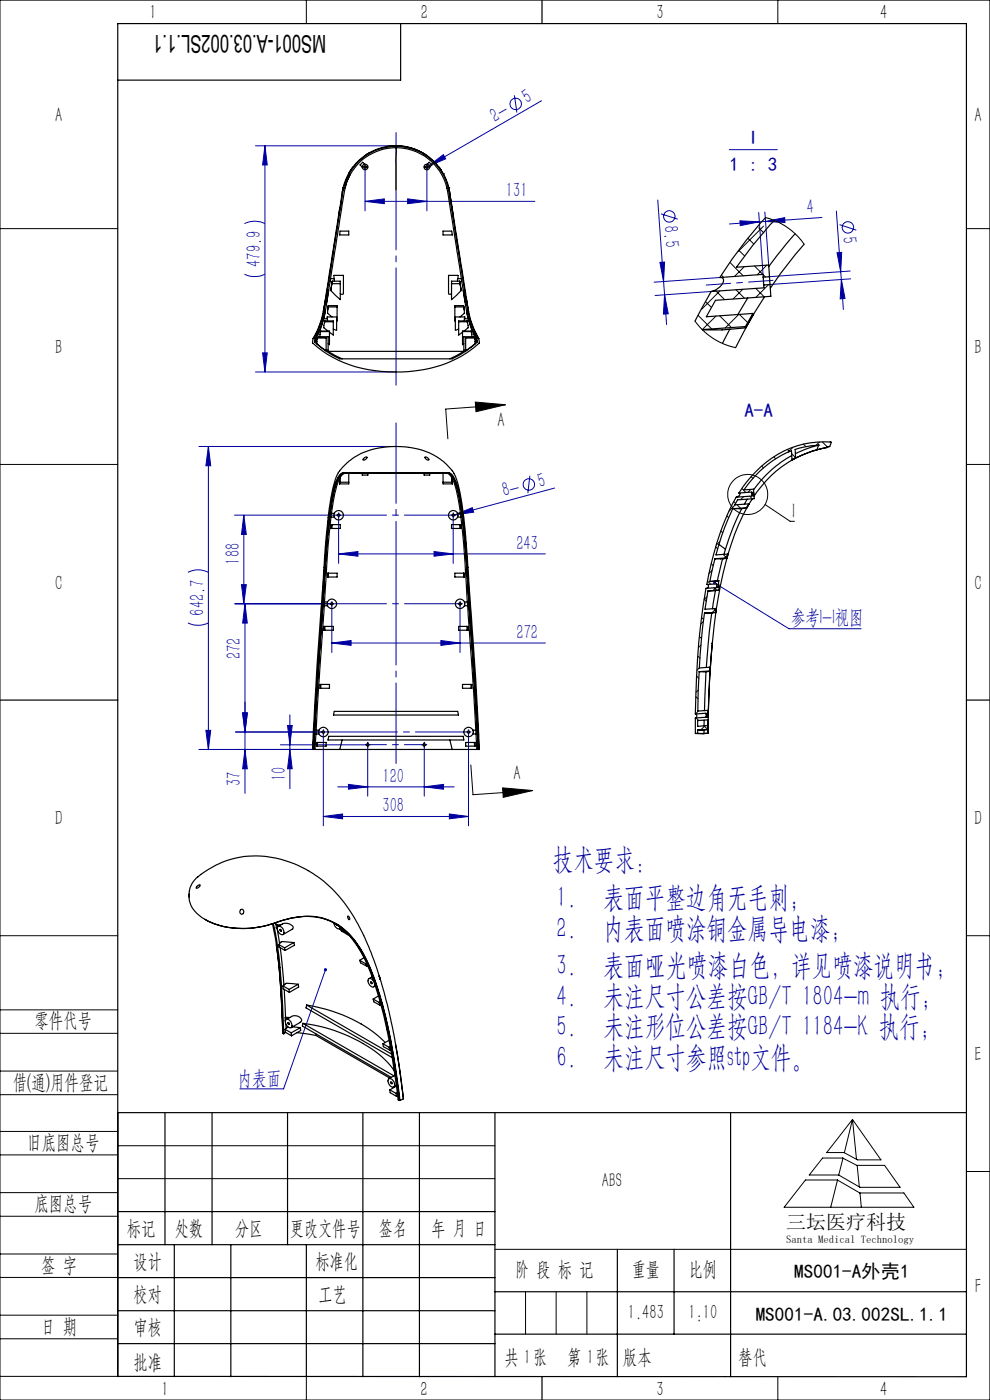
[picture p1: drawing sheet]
<svg xmlns="http://www.w3.org/2000/svg" width="210mm" height="297mm" viewBox="0 0 210 297" stroke-linecap="round" stroke-linejoin="round" font-family="sans-serif">
<g fill="none" stroke="#0000a0" stroke-width=".21">
<path d="M54.2 30.9h29.8M56.2 30.9l.5 4.1h-1zM56.2 30.9v48M77.2 35.4h.5M77.4 35.2v9.5M90.3 35.4h.5M90.6 35.2v9.5M90.8 35.3l3.3-2.5 .4 .9zM90.8 35.3l-.5 .3M109.1 20.2l.5 3.7M114.9 21.4l-24.1 13.9M154.7 31.7h10.2"/>
<path d="M51.9 58.2a5 5 0 0 0 4.3 0M51.9 47.4a4.7 4.7 0 0 1 4.3 0M77.4 42.7l4.1-.5v1zM77.4 42.7h36.1M86.5 42.2l4.1 .5-4.1 .5zM139.5 42.4l1.3 17.3M140 55.7l1-.1-.2 4.1zM140.2 45.4l3.6 1.1M140.8 59.7l.2 2.8M152.7 58.9l-14 1M157 46.8l4.1 .3-4.1 .8zM160.9 45.1l1 13.1"/>
<path d="M161.1 47.1l-6.4 .4M162.2 45l.9 11.2M162.4 47l-1.3 .1M162.4 47l4-.8 .1 1zM174.3 46.1l-11.9 .9M177.4 44.8l.9 12.8M177.6 53.6l.9-.1-.2 4.1zM178.1 47.7l3.5 1.1M178.3 57.6l.2 1.7M178.5 59.3l.7 4-1 .1zM178.5 59.3l.4 6.3M180.3 57.5l-17.1 1.2"/>
<path d="M180.4 59.2l-17.1 1.2M54.2 78.9h29.8M55.7 74.9h1l-.5 4zM141 62.5l.4 6.4M141 62.5l.7 4.1h-1zM150.8 61.8l-11.8 .9M42.2 94.7h41.8M44.2 94.7v64.3M44.2 94.7l.5 4.1h-1zM51.7 109.3l.5 4.1h-1zM51.7 109.3v18.8M71.8 117.5l4.1-.5v1z"/>
<path d="M71.8 117.5h43.9M71.8 109v10.5M72.1 109.3h-22.4M92.1 117l4 .5-4 .5zM95.9 109.3h.5M96.1 109v10.5M96.4 109.3l3.8-1.6 .3 1zM96.4 109.3l-.5 .1M112.4 100.9l-.4 3.7M117.7 103.5l-21.3 5.8M39.9 132.1a5 5 0 0 0 4.3 0M39.9 121.4a4.7 4.7 0 0 1 4.3 0"/>
<path d="M51.2 124h1l-.5 4.1zM52 128.1l.5 4.1h-1zM52 128.1v40.2M70.4 136.4l4.1-.5v1zM70.4 136.4h45.3M70.4 127.8v10.6M70.6 128.1h-20.9M93.5 135.9l4.1 .5-4.1 .5zM97.3 128.1h.5M97.6 127.8v10.6M151.6 123.7l15.8 9.7h15.3M42.2 159h24.5"/>
<path d="M43.7 154.9h1l-.5 4.1zM50 155.3h18.8M51.5 151.2h1l-.5 4.1zM52 159l.5 4.1h-1zM59.5 158h18M61 153.9h1l-.5 4.1zM61.5 151.7v15.6M61.5 159l.5 4.1h-1zM68.6 155v20.2M77.8 158h.4M78 158.5v10.4M78 157.8v.5"/>
<path d="M89.7 158h.5M90 158.5v10.4M90 157.8v.5M99.1 155.3h.5M99.4 155v20.2M68.6 173.2l4.1-.5v1zM68.6 173.2h30.8M71.6 166.9h24.7M73.9 166.4l4.1 .5-4.1 .5zM90 166.9l4.1-.5v1zM95.3 172.7l4.1 .5-4.1 .5zM69 205.7l-8.9 25.3h-9.2"/>
<circle cx="109.4" cy="22" r="1.21"/>
<circle cx="142" cy="45.9" r="1.22"/>
<circle cx="179.9" cy="48.2" r="1.23"/>
<circle cx="112.2" cy="102.8" r="1.22"/>
</g>
<g fill="none" stroke="#000" stroke-width=".21">
<path d="M0 0h210v297h-210zM65 0v5M165 0v5M0 48.5h25M205 48.5h5M0 98.5h25M100.8 85.3l6.4 .6-6.2 1.4zM107.2 85.9l-12.7 .9 .5 6.3M205 98.5h5M162.3 107l5.3 3.6h.9M99.9 162.3l.4 6.3 12.7-.9M106.6 167.1l6.4 .6-6.2 1.5z"/>
<path d="M0 198.5h25M205 198.5h5M0 214.2h25M0 219.2h25M0 232.2h25M0 227.2h25M25 236v56h-25M180.8 237.5l6.1 8.6h-5l-2.9-1.6h-3.6zM180.8 237.5l-1.7 7M180.8 237.5l.9 8.5M0 245h25M0 240h25"/>
<path d="M0 258h25M0 253h25M25 243.1h80M25 250h80M170.9 250.3h6.7l4.8 2.8h9.3l2.2 3h-27.6zM174.5 245.7h4.3l3 1.5h5.8l3.3 4.7h-8.5l-4.5-2.6h-6.2zM177.7 250.3l-1.5 5.8M178.8 245.7l-.9 3.6M181.8 247.2l.5 4.6M182.4 253.1l.3 3M205 248.5h5M0 271h25"/>
<path d="M0 266h25M0 279h25M105 265h100M111.5 274v9M118 274v9M124.5 274v9M0 284h25M65 292.1v4.9M153.7 292h.1M165 292v5"/>
<circle cx="158.6" cy="104.9" r="4.2"/>
</g>
<g fill="none" stroke="#0000a0" stroke-width=".21" stroke-dasharray="30.5 1.3 1.3 1.3">
<path d="M77.2 35.4h-.2M77.5 35.2v-.3M77.5 35.7v.2M77.7 35.4h.3M90.3 35.4h-.2M90.6 35.2v-.3M90.6 35.7v.2M90.8 35.4h.3M71.6 109.3h-.2M71.9 109v-.2M71.9 109.5v.3M95.9 109.3h-.2"/>
<path d="M96.2 109v-.2M96.2 109.5v.3M96.4 109.3h.3M70.2 128.1h-.3M70.4 127.8v-.2M70.4 128.3v.3M97.4 128.1h-.3M97.6 127.8v-.2M97.6 128.3v.3M97.9 128.1h.2M68.4 155.3h-.3M68.6 155v-.2"/>
<path d="M68.6 155.5v.3M77.8 158h-.3M78 157.7v-.2M78 158.2v.3M78.3 158h.2M89.8 158h-.3M90 157.7v-.2M90 158.2v.3M90.3 158h.2M99.2 155.3h-.3M99.4 155v-.2M99.4 155.5v.3"/>
<path d="M99.7 155.3h.2"/>
</g>
<path d="M78.3 158h11.2" fill="none" stroke="#0000a0" stroke-width=".21" stroke-dasharray="30.5 1.3 1.3 1.3" stroke-dashoffset="26.8"/>
<path d="M68.9 155.3h30" fill="none" stroke="#0000a0" stroke-width=".21" stroke-dasharray="30.5 1.3 1.3 1.3" stroke-dashoffset="15"/>
<path d="M70.7 128.1h26.4" fill="none" stroke="#0000a0" stroke-width=".21" stroke-dasharray="30.5 1.3 1.3 1.3" stroke-dashoffset="19.2"/>
<path d="M72.1 109.3h23.6" fill="none" stroke="#0000a0" stroke-width=".21" stroke-dasharray="30.5 1.3 1.3 1.3" stroke-dashoffset="20.6"/>
<path d="M149.8 60.5l14.2-1" fill="none" stroke="#0000a0" stroke-width=".21" stroke-dasharray="30.5 1.3 1.3 1.3" stroke-dashoffset="25.3"/>
<path d="M84 162v-72.3" fill="none" stroke="#0000a0" stroke-width=".21" stroke-dasharray="30.5 1.3 1.3 1.3" stroke-dashoffset="13.4"/>
<path d="M84 28.1v53.6" fill="none" stroke="#0000a0" stroke-width=".21" stroke-dasharray="30.5 1.3 1.3 1.3" stroke-dashoffset="5.6"/>
<g fill="none" stroke="#000" stroke-width=".25">
<path d="M25 5v287.1M25 5h180v287.1l-180-.1M85 5v12h-60M115 0v5M0 148.5h25M205 148.5h5M25 236h180M35 236v28.1M45 236v28.1M61 236v28.1M77 236v56.1M89 236v56.1"/>
<path d="M105 236v56.1M155 236v56.1M25 257h80M25 264.1h80M25 271h80M25 278.1h80M37 264.1v28M49 264.1v28M65 264.1v28M105 274h100M131 265v27.1M143 265v18"/>
<path d="M25 285h80M105 283h100M115 292v5"/>
</g>
<path d="M100.8 85.3l6.4 .6-6.2 1.4zM106.6 167.1l6.4 .6-6.2 1.5z" fill="#000"/>
<g fill="#0000a0">
<path d="M96.4 109.3l3.8-1.6 .3 1z"/>
<path d="M90.8 35.3l3.3-2.5 .4 .9z"/>
<path d="M68.8 205.5a.34 .34 0 0 0 0 .5 .34 .34 0 0 0 .5-.1 .34 .34 0 0 0-.2-.5l-.1 .3 .1-.3zM151.3 123.4l.3 .3-.3-.2a.34 .34 0 0 0 .4 .5 .34 .34 0 0 0 .2-.6 .34 .34 0 0 0-.6 0z"/>
<path d="M68.6 173.2l4.1-.5v1zM95.3 172.7l4.1 .5-4.1 .5zM73.9 166.4l4.1 .5-4.1 .5zM90 166.9l4.1-.5v1zM70.4 136.4l4.1-.5v1zM93.5 135.9l4.1 .5-4.1 .5zM71.8 117.5l4.1-.5v1zM92.1 117l4 .5-4 .5zM77.4 42.7l4.1-.5v1zM86.5 42.2l4.1 .5-4.1 .5z"/>
<path d="M157 46.8l4.1 .3-4.1 .8zM162.4 47l4-.8 .1 1z"/>
<path d="M51.7 109.3l.5 4.1h-1zM51.2 124h1l-.5 4.1zM52 128.1l.5 4.1h-1zM51.5 151.2h1l-.5 4.1z"/>
<path d="M56.2 30.9l.5 4.1h-1zM55.7 74.9h1l-.5 4z"/>
<path d="M61 153.9h1l-.5 4.1zM61.5 159l.5 4.1h-1zM51.5 151.2h1l-.5 4.1zM52 159l.5 4.1h-1zM44.2 94.7l.5 4.1h-1zM43.7 154.9h1l-.5 4.1z"/>
<path d="M177.6 53.6l.9-.1-.2 4.1zM178.5 59.3l.7 4-1 .1z"/>
<path d="M140 55.7l1-.1-.2 4.1zM141 62.5l.7 4.1h-1z"/>
</g>
<g fill="none" stroke="#000" stroke-width=".25">
<path d="M72.8 39.8h.1M72.8 39.8l-.2 1M73.9 36.9h.1M74.3 37l-.7 1.6-.4 1.3M74.3 36.2l-.4 .7M74.8 35.5l-.4 .6M74.9 35.4l-.2 .3M77.4 34.8l-.5-.4-.5 .6 .4 .5M78.1 32.6l-.4 .2M78.5 32.3l-.6 .4M84 30.9h.1M84 31.3a11.1 11.1 0 0 1 11 9.8l3.9 24.3a16.7 16.7 0 0 0 2.2 6.3"/>
<path d="M84 31.3a11.2 11.2 0 0 0-11.2 10.6l-3 19a36.2 36.2 0 0 1-1.5 7.8l-1.5 3M84 30.9l1.9 .2 1.2 .3 2.9 1.2M84 30.9a11.7 11.7 0 0 1 11.6 11.1l3.8 24 .9 3.1 1.3 2.7M84 30.9a11.8 11.8 0 0 0-11.6 11.5l-3.7 23.4-.9 3-1.4 3M84 30.9l-1.9 .2M84 31.3v9M89.9 32.6l.4 .2M90.6 34.8l.5-.4 .5 .6-.4 .5M93.1 35.5l.2 .2M93.2 35.6l.4 .5M94.1 36.9h.1M94.8 39.9v.1"/>
<path d="M95.2 39.8h.1M95.2 39.8l.9 5.8M70 59.5l.4 .5M70.1 59.1h.8v.6M70.5 59.7h1.7v3.9l-2-1.9v-.3M70.5 59.7l-.3 1.7M70.5 59.7l-.1 .5M70.8 59.1v-.7h2v3.8l-.1 .2-.5-.1M72.1 44l-.2 1.6M72.1 49h1.9v.8h-2zM94 49h1.8l.2 .8h-2zM97.2 59.1v-.7h-2.1v3.9l.2 .1 .5-.1"/>
<path d="M97.5 59.7h-1.7v3.9l2-1.9v-.3M97.5 59.7l.3 1.7M97.5 59.7l.1 .5M97.9 59.1h-.9v.6M97.9 59.5l-.3 .5M152.7 58.9a.68 .68 0 0 1 .7 .3 .68 .68 0 0 1 0 .7 3.6 3.6 0 0 1-2.6 1.9M161.9 58.8l.1 1.7M161.9 58.8v-.6l-9.2 .7M162.4 46.2a91.2 91.2 0 0 0-9.7 12.7M163.2 58.7l.1 1.7M163.2 58.7l-1.3 .1M164.3 46.8l-4.7 5.3-3.4 4.6 6.9-.5 .1 2.5"/>
<path d="M168.7 49.6l-1.9 2.2-3.7 4.8M170.6 51.8l-5 6.2-2.2 3.1M66.4 71.8l-.1 .8a23.5 23.5 0 0 0 16.2 6.3 26.3 26.3 0 0 0 19.1-6.1v-1M66.5 71.7a19.9 19.9 0 0 0 2.5-7.4l3.2-20.6a21.1 21.1 0 0 1 2-7.2 11.4 11.4 0 0 1 12.6-5.1 11.4 11.4 0 0 1 8.6 10.4l3.9 24.2 .7 2.7 1.5 3M66.5 71.7l-.1 .1M66.5 71.7h.3M66.7 72.6a20.9 20.9 0 0 0 5.4 3.5h23.8a21.7 21.7 0 0 0 5.4-3.5M66.8 71.7l-.1 .9M67 72.1l-.3 .5M67 72v.4l.2 .2M67 72h.2M67.3 71.7h1.9"/>
<path d="M67.3 71.6h1.9v2.8l-2-1.5zM67.6 71.6v-.2h2v2.9l-.4-.1M68 70.3l-.1 1.1M68 70.3l1.9-.1v2.9l-.3-.2M68 70.3h1.9M68.6 67.9l-.7 2-.9 2.1M68.6 67.9l.3 .3M68.7 67.6l-.1 .3M68.7 67.6h.8v.5M68.9 68.3l-.2 1.2 .9 .7M68.9 68.3v-.2h1.8v3l-.8-.6M68.9 68.3h1.8"/>
<path d="M69 63.8l-.4 2.3M69 66v.3M69 66.1l-.3 1.5M69.4 67.6v-.4h2v2.8l-.7-.2M69.5 65.8v.7l.9 .7M69.6 65.1l-.1 .7M69.6 65.1h1.9M69.6 64.8h1.9v3.3l-.1-.1M69.6 64.8l-.1 1M69.6 64.8v.3M69.7 61.6l-.4 2.5M70.4 60.2l-.2 1.2"/>
<path d="M70.4 60.2h1.8M72.6 76.1l-3-1.6h28.8l-3 1.6M95.8 60.2h1.8M96.5 65.1h1.9M97.3 68.3h1.8M97.6 60.2l.2 1.2M98.1 70.3h1.8M98.2 61.6l.5 2.6M98.3 64.8h-1.8v3.3l.1-.1M98.3 64.8l.2 1M98.3 64.8l.1 .3M98.4 65.1l.1 .7"/>
<path d="M98.5 65.8v.7l-.9 .7M98.6 67.6v-.4h-2v2.8l.7-.2M98.8 71.6h1.8l.2 .9v.4l-2 1.5zM98.8 71.7h1.9M99 66.1l.3 1.5M99 63.8l.4 2.3M99.1 68.3l.2 1.2-.9 .7M99.1 68.3l-.1-.2h-1.7v3l.8-.6M99.3 67.6h-.8v.5M99.3 67.6l.1 .3M99.4 67.9l.6 2 1 2.1M99.4 67.9l-.3 .3"/>
<path d="M99.9 70.3l.2 1.1M99.9 70.3l-1.8-.1v2.9l.3-.2M100.4 71.6v-.2h-2v2.9l.4-.1M100.7 72h.3M101 72.1l.3 .5M101 72v.4l-.2 .2M101.1 71.7l.2 .9M101.1 71.7h.4M101.5 71.7l.1 .1M150.8 61.8l-3.4 6.3M154.8 69.8l-1.6 3M158.1 69.3l-9.1 .6"/>
<path d="M158.1 69.3l.1 .3M158.2 69.6a53.9 53.9 0 0 1-9.2 .4M158.6 63.2l-2.1 3.5M159.7 66.5l-1.6 2.8M159.7 66.5v.3l-1.5 2.8M162 60.5l.1 .6-11.3 .7M162.2 63l-2 3.1-4.2 7.7M163.3 60.4l-1.3 .1M163.3 60.4l.2 2.5-11.7 .8-2 3.5 9.9-.7M77.2 97.3l.6-.4a.54 .54 0 0 1-.8 .6zM86.6 94.9a16.2 16.2 0 0 0-12.6 2.9l-1.3 1.3-.9 1.2M86.7 94.9a12.2 12.2 0 0 1 9.9 6.2l.6 1.8 .6 2.9 1.1 9.5 2 28.5 .8 15.2h-.1"/>
<path d="M90.1 97l.3-.1a.61 .61 0 0 1 .5 .7l-.5-.2zM168 96.7l-1.2 .6a24.3 24.3 0 0 0-7 6.6M168.8 97.1l-.8 .4-.1-1.9a22.2 22.2 0 0 0-10.1 8.3l2-.1 .1 .8M168.8 97.1l-.8 .4M173.3 95.4a23 23 0 0 0-13.4 9.9M173.6 94.4l-2.7 .9-2.2 .9M173.6 94.4l-3.1 .5-1.8 .5 .1 1.7M173.6 94.4h.1M173.6 94.4l-.3 1M175.3 95a23.3 23.3 0 0 0-7.3 2.6M175.3 95l-2 .4M175.3 94.9v.1"/>
<path d="M176 94.7l-.7 .2M176 94.7l.4-.9a19.5 19.5 0 0 0-17.1 7.3l-2.6 3.5M69.6 109.8l-.6 6.2-1.6 23.2-.9 15.3-.1 4.5M69.8 107.9l-.2 1.9M70.2 109.7h.7M70.2 111.3h2v.8h-2zM70.3 108.9h.6M70.5 111.3l-.1 .8M71.8 100.3a22.6 22.6 0 0 0-2 7.6M72 101.6v1.1M72.1 102.3h1.9M72.1 102.3l-.1 .4"/>
<path d="M72.1 101.3v1M74 100.4v2.3h-2M76.8 100.4v.4h1.2v-.4M84 100.3h-10.2a1.95 1.95 0 0 0-2.3 1.5l-.5 1.5-.6 2.6-.8 6.1-2 28.1M84 100.3l-11.4 .1a3.7 3.7 0 0 0-1.6 2.7 100.7 100.7 0 0 0-2.1 17.5l-2.5 38.4M84 100.3h10.5a1.85 1.85 0 0 1 2 1.5 55.5 55.5 0 0 1 2.3 14.4l2.1 30.5 .7 12.3M84 100.3h9.3a4 4 0 0 1 2.3 .3 8.7 8.7 0 0 1 1.8 4.8 188 188 0 0 1 2.1 23.1l.8 11.6M84 100.4h-6a18 18 0 0 0-5.4 .1 3.4 3.4 0 0 0-1.4 2.3 94.6 94.6 0 0 0-2.2 17.6l-1.3 19.7M84 100.4h5.5a26.7 26.7 0 0 1 5.9 .1l.1 .1a5.6 5.6 0 0 1 1.6 3.3 130.9 130.9 0 0 1 2.1 19.2l1.1 17M84 100.4h8.7a4 4 0 0 1 2.5 .2 8.5 8.5 0 0 1 1.9 4.7l.5 3.2 .8 6.9 2.1 32 .6 11.6M84 100.4h-9.7a2.06 2.06 0 0 0-2.5 1.7 59.7 59.7 0 0 0-2.2 13.5l-2.8 43.4h-.4M91.2 100.4v.4h-1.2v-.4"/>
<path d="M94 102.3h1.8M94 100.4v2.3h2M95.8 111.3h2v.8h-2zM95.8 101.3v1M95.8 102.3l.2 .4M96 101.6v1.1M97 108.9h.6M97 109.7h.8M97.5 111.3l.1 .8M151.7 118.5l-1.1 4.9M152.5 115.5l1.4 1M152.5 115.5l-.6 2.2 2.5-.2"/>
<path d="M153.3 118.5l-1.1 4.8M153.9 116.5l-.3 1.1M154.2 118.4l-2.5 .1M154.2 118.5h-2.5M154.2 118.4v.1M154.4 117.5l-.2 .9M154.4 117.5l-.2 1M155.4 107.9a49.5 49.5 0 0 0-2.9 7.6M156.2 105.5a56.3 56.3 0 0 0-6.3 18.5l2.1-.1v.1M156.7 104.6h.2a.64 .64 0 0 1-.7 .9M157.4 107.9l-1.9 4-1.6 4.6M158.4 107.8l-3 .1"/>
<path d="M158.4 107.7l-3 .2M158.4 107.7v.1M158.5 105.9l-.6 1.1M158.9 106.9l-.5 .8M158.9 106.9l-.5 .9M159.5 104.6v.5M159.5 104.6v-.2l-2.8 .2M159.5 104.6h.4M159.5 105.1v.1l-3.3 .3M159.6 105.8a50.4 50.4 0 0 0-6.7 18.2 105.1 105.1 0 0 0-1.8 12.5M159.9 104.6v.5M159.9 105.1h-.4"/>
<path d="M159.9 105.1l.1 .7-3.5 .2-.6 1.1 3-.2M68.7 132.9h2v.8h-2zM68.8 128.5h.7M68.8 127.7h.7M68.9 132.9v.8M69.5 121.6h2v.8h-2zM69.6 121.6v.8M96.5 121.6h2v.8h-2zM97.3 132.9h2v.8h-2zM98.3 121.6l.1 .8M98.5 127.7h.6M98.5 128.5h.7"/>
<path d="M99 132.9l.1 .8M149.4 130.1l-.6 5.8-.5 5.8 2.4-.2M150.1 124a.44 .44 0 0 1 .2 .5 .44 .44 0 0 1-.4 .3M150.2 125.4l-.7 3.9 2.4-.2M151 130l-.5 4-.7 7.6M151.1 136.5l-.6 7.4-.3 8.2M151.1 136.5l-.6 8-.3 7.7M151.1 136.5h.1M151.1 136.1v.4M151.8 125.3l-.7 3.8M151.8 130l-2.4 .1M151.9 129.1l-.1 .9"/>
<path d="M151.9 129.1h.1M152 124l.1 .5M152.1 124.5v.2l-2.3 .1a157.3 157.3 0 0 0-2.3 26.7M152.1 124.5h.4M152.4 123.2h.1M152.4 123.2l-1.8 .2M152.4 123.2v.8M152.4 124l.1 .5M152.4 124h-.4M152.5 124.5v.7l-2.3 .2M152.5 125.2l-2.3 .2M66.9 159h5.2"/>
<path d="M67 155.7h.7M67.1 154.9h.6M67.2 157.5h2v.8h-2zM67.3 157.5v.8M67.6 140.1l-1.1 18.9M67.6 140.1h.1M67.7 140.1l-1.2 18.9M67.9 145.2h2v.8h-2zM68.1 145.2l-.1 .8M69.7 156.2h28.5l.2 .8h-28.8zM70.9 150.9h26.2l.2 .8h-26.6zM72.1 159h23.8"/>
<path d="M72.6 157l-.5 2M95.4 157l.5 2M95.9 159h5.2M98.1 145.2h2v.8h-2zM98.8 157.5h2v.8h-2zM99.9 145.2v.8M100.3 154.9h.6M100.3 155.7h.7M100.3 140.1l1.2 18.9M100.6 157.5l.1 .8M101.1 159h.5M101.5 159h.1"/>
<path d="M147.5 151.5a.44 .44 0 0 1 .3 .4 .44 .44 0 0 1-.3 .4M147.5 151.5l2.3-.2v.2M147.5 152.3v3.3M148 155.6h1.3M148 154.9v.7M148 155.6h-.5M148.3 142.5l-.3 8.3 2.1-.1 .1 .7M149.3 154.9v.7M149.4 152.8l-.1 1.2M149.8 142.5l-.4 8.3M149.8 151.5v.5M149.8 152v.1l-2.3 .2"/>
<path d="M149.8 152h.4M150.1 155.6h.1M150.1 155.6h-2.6M150.1 155.5l-.8 .1M150.1 155.5l.1 .1M150.2 151.4v.6M150.2 151.4l-.4 .1M150.2 154.7l-2.2 .2M150.2 152.7l-.1 2.8M150.2 152v.7M150.2 152.7v2.9M150.2 152.7l-2.2 .2v1.2l2.2-.2v.9l-2.2 .1"/>
<path d="M150.6 142.3l-2.3 .2M150.6 142.3v.1M150.6 142.4l-2.3 .1M150.7 141.5l-.1 .8M150.7 141.5l-.1 .9M40.1 189.6a5.3 5.3 0 0 0 2.7 5.1 18.4 18.4 0 0 0 15.2 1.2 18.1 18.1 0 0 1 10.5-1.1 14.4 14.4 0 0 1 8.5 7.4l1.8 3.9a99.2 99.2 0 0 1 5.7 24.3l.3 3.1M41.9 187.9l.5-.2a.46 .46 0 0 1-.4 .6h-.4zM41.9 186.1l2-1.5a19 19 0 0 1 17.5-1.7 27.8 27.8 0 0 1 15.4 14.8l2.2 5.1a126.7 126.7 0 0 1 6.5 30M42 186a4.6 4.6 0 0 0-1.9 4.2M43.5 195.1a19 19 0 0 0 15.8 .4 14.3 14.3 0 0 1 11.2 .1 16.8 16.8 0 0 1 7.4 8.6l.7 1.7a72.8 72.8 0 0 1 3.7 12.6M57.8 196a128 128 0 0 1 2.2 23.2l.2 .1M58 195.9l.6 2.9a99.2 99.2 0 0 1 1.3 14.3l.3 6.2"/>
<path d="M58.5 195.7l.1 .5M58.6 196.2h.1M58.6 196.2v.6l.2 .2M58.6 196.2h1M58.6 196.2l.5 .3M58.8 197l.5 3.2M59 196.5a1.09 1.09 0 0 1 1.1 .6 1.09 1.09 0 0 1-.2 1.2 1.21 1.21 0 0 1-.9-1.8zM59.4 197.2a.21 .21 0 0 1 .3 .1 .21 .21 0 0 1-.2 .3zM59.9 196a1.7 1.7 0 0 1 2.3 .8l-.1 .3-2.1 1.2M59.9 196l-.9 .5M62.3 200l-2.5-.3-.7 .7M62.3 200l.2 .5-2 1.1"/>
<path d="M62.3 200l-1.9 1.1M70.8 195.8v.1a.99 .99 0 0 0 1.3 1l.1-.2M70.9 195.8a17.4 17.4 0 0 1 6.9 8.7 80.8 80.8 0 0 1 5.3 19.6l1.4 9.2 .2 .2M71.2 195.9a16.8 16.8 0 0 1 6.8 8.3 69.4 69.4 0 0 1 4.4 14.3h-.1M71.4 196.1l.2 .3M72.1 197.1l1.2 .7M72.1 197.1l.4 .5 1.3 .7M72.3 196.8l-.3 .2M72.5 197l-.4 .1M73.3 197.8l.5 .5M73.4 197.8h-.1M73.8 194.3l.2 .2a.28 .28 0 0 1 .2 .3 .28 .28 0 0 1-.2 .2z"/>
<path d="M73.9 198.3h-.1M58.6 200.5l.2 1a158.4 158.4 0 0 1 1.2 17.6M59.1 200.4l1.3 .7M59.1 200.4l.1 .5 1.3 .7M59.4 201l.8 8M60 209.2l.1 .6 1.3 .7M60 209.2l1.3 .7M60.3 209.9l.3 6M60.4 201.1l.1 .5M60.5 218.4v.6l1.3 .7M60.5 218.4l1.3 .7M60.5 215.9l.4 .2"/>
<path d="M60.5 215.9v.7M60.6 219l-.4 .3M60.6 216.4a1.05 1.05 0 0 1 1.3 1.2 .51 .51 0 0 1-.4 .5 .51 .51 0 0 1-.5-.4 1.21 1.21 0 0 1-.4-1.3zM60.6 217.3l.1 .9M60.7 216.3a2.38 2.38 0 0 1 1.9-.8h.5l.6 .4a.5 .5 0 0 1 .3 .5 .5 .5 0 0 1-.3 .4M61.1 217.9l-.6 .5M61.3 209.9l.1 .6M61.5 215.9h-1M61.8 219.1v.6M62 217.8l1.7 .2M63 219.1l4 .6M63.3 208.8l-2.5-.2-.8 .6"/>
<path d="M63.3 208.8l.1 .6-2 1.1M63.3 208.8l-2 1.1M63.7 216.9l-2 1.1M63.7 218l.1 .6-2 1.1M63.7 218l-1.9 1.1M64.2 217.1a31.4 31.4 0 0 1 18 8.3l1.4 1.8M64.2 217.1l-.1 .6 18.9 10.9M64.2 217.1l19.4 11.1M65.1 213.2a30.1 30.1 0 0 1 16.6 8M65.1 213.2l-.2 .6 18.3 10.6M65.1 213.2l18 10.4M67 219.7l15.7 9"/>
<path d="M67.1 219.4l-.1 .3M76.3 203.7l1.3 .8M76.3 203.7l.2 .6 1.3 .7M77.2 203.2l-.9 .5M77.6 204.5l.2 .5M77.8 204.4l-.2 .1M78 204.9l-.2 .1M78.6 208.3h.2a.21 .21 0 0 1 .2 .2 .21 .21 0 0 1-.2 .2zM79 207.2l-.7 .4M79.2 211.9l1.2 .8M79.2 211.9l.1 .6 1.3 .8M79.3 208.3a.77 .77 0 0 0-1.2-.5 1.22 1.22 0 0 0 1.2 1.5l.1-.6"/>
<path d="M79.6 209.2l-.3 .1M80.3 211.3l-1.1 .6M80.4 212.7l.2 .6M80.4 207l.3 .9zM80.6 212.5l-.2 .2M80.8 213.2l-.2 .1M82.3 218.5a153.3 153.3 0 0 1 2.4 15M82.4 218.4l1.3 7.5 1.1 7.5M81.2 221.4l1.3 .8M81.2 221.4l.1 .6 1.4 .8M82.4 228.9a1.09 1.09 0 0 1 1.1 .5 1.09 1.09 0 0 1 0 1.2 1.22 1.22 0 0 1-1.1-1.7zM82.5 222.2l.2 .6"/>
<path d="M82.5 220.7l-1.3 .7M82.7 231.2l1.3 .7M82.7 231.2l.1 .6 1.3 .8M82.8 222.1l-.3 .1M82.8 229.5a.23 .23 0 0 1 .3 .1 .23 .23 0 0 1 0 .3zM82.9 222.7h.1M82.9 222.7l-.2 .1M83.8 228.1l-1.3 .7M83.9 221.5l.9 5.8 .7 5.8-.7 .4M84 231.9l.1 .7M84.1 230.3l-.6 .3M84.1 230.4l-1.4 .8"/>
<path d="M84.3 231.8l-.3 .1M84.3 232.5l-.2 .1M84.8 233.4v.1M84.8 233.4l-.1 .1"/>
<circle cx="77.4" cy="35.4" r=".6"/>
<circle cx="77.4" cy="35.4" r=".25"/>
<circle cx="90.5" cy="35.4" r=".26"/>
<circle cx="90.5" cy="35.4" r=".61"/>
<circle cx="71.8" cy="109.3" r=".25"/>
<circle cx="71.8" cy="109.3" r="1"/>
<circle cx="96.1" cy="109.3" r=".25"/>
<circle cx="96.1" cy="109.3" r="1"/>
<circle cx="70.4" cy="128.1" r=".25"/>
<circle cx="70.4" cy="128.1" r="1"/>
<circle cx="97.6" cy="128.1" r=".25"/>
<circle cx="97.6" cy="128.1" r="1"/>
<circle cx="68.6" cy="155.3" r=".25"/>
<circle cx="68.6" cy="155.3" r="1"/>
<circle cx="78" cy="158" r=".25"/>
<circle cx="90" cy="158" r=".25"/>
<circle cx="99.4" cy="155.3" r=".25"/>
<circle cx="99.4" cy="155.3" r="1"/>
<circle cx="51.3" cy="193.4" r=".49"/>
<circle cx="61.2" cy="217.2" r=".21"/>
</g>
<g fill="none" stroke="#000" stroke-width=".21">
<path d="M153 58.4l.5 .4M154.9 55.7l2.8 2.8M156.7 53.1l1.3 1.2M157.9 56.6l-2.1 2.1M158.6 50.5l1.3 1.3M160.1 56.4l2.3 2.4M160.9 48.3l1.1 1.1M162 48l-5.4 5.4M162.4 46.2l2.2 .7 2.3 1.3 2.3 1.9 1.4 1.7M162.7 56.2l-2.1 2.1M147.4 68.1l2 2.3 2.1 1.6 2.3 1.1 2.2 .7M148.1 66.9l2.9 2.9"/>
<path d="M149.7 64l1.2 1.2M151.9 67.1l-2.9 2.8M151.9 61.8l1.8 1.8M152.6 67l2.6 2.5M152.7 61.7l-3.9 3.9M156.1 61.5l1.8 1.7M156.7 66.7l-2.9 2.9M156.8 66.7l1.8 1.7M157.6 61.4l-2.1 2M160.3 61.2l1.8 1.8M163 60.4l-2.7 2.7M161.6 98.9l.4 .4"/>
<path d="M164.1 96.9l.4 .4M167.1 95.4l.4 .4M167.9 96.2l.9 .9M168.2 94.9l-1.1 1.1M170.4 94.2l.6 .6M173.8 93.8l-.7 .7M174.4 93.8l1.1 1M150.9 119.6l.4 .4M151.8 116l.4 .4M152.7 114.9l-.8 .7M152.9 112.6l.4 .4M153.4 117.6l.7 .8"/>
<path d="M154.2 109.4l.4 .4M154.3 117.7l-.6 .7M155.7 106.4l.3 .4M156 107.1l-1.4 1.3M156.3 107.1l.8 .7M157.4 103.6l.8 .9M157.7 105.4l-.6 .6M159 105.3l.6 .5M159.2 103.9l-.6 .6M159.3 101.1l.4 .4M148 139.2l.5 .4M148.4 135l.4 .5"/>
<path d="M148.7 136.8l-.5 .6M148.8 131l.5 .4M149.2 131.8l-.5 .6M149.4 127.1l.4 .4M150 126.6l-.6 .6M150.1 123.3l.6 .6M151.1 121l-.7 .7M151.4 129.1l.5 .5M151.5 124.7l.5 .5M151.9 124.7l-.7 .6M151.9 129.1l-.8 .8M147.6 147.8l.5 .4"/>
<path d="M147.7 152.3l.5 .6M147.7 143.4l.5 .5M148 155.5l-.1 .1M148.1 146.4l-.5 .5M148.2 150.8l-.7 .7M148.3 141.7l-.5 .5M149.3 154l.8 .7M149.5 154l-.8 .8M150.4 141.5l.2 .3"/>
</g>
<g font-size="6.3" fill="#0000a0">
<text x="117.2" y="184.3">技术要求：</text>
<text x="118" y="192.5">1.</text>
<text x="128" y="192.5">表面平整边角无毛刺；</text>
<text x="118" y="199">2.</text>
<text x="128" y="199">内表面喷涂铜金属导电漆；</text>
<text x="118" y="206.8">3.</text>
<text x="128" y="206.8">表面哑光喷漆白色，详见喷漆说明书；</text>
<text x="118" y="213.4">4.</text>
<text x="128" y="213.4">未注尺寸公差按GB/T 1804-m 执行；</text>
<text x="118" y="219.9">5.</text>
<text x="128" y="219.9">未注形位公差按GB/T 1184-K 执行；</text>
<text x="118" y="226.4">6.</text>
<text x="128" y="226.4">未注尺寸参照stp文件。</text>
</g>
<text font-size="5.2" x="69.2" y="7.3" transform="rotate(-180 69.2 7.3)">MS001-A.03.002SL.1.1</text>
<g font-size="4.4" fill="#010000">
<text x="31.7" y="4.1">1</text>
<text x="89.2" y="4.1">2</text>
<text x="139.2" y="4.1">3</text>
<text x="186.7" y="4.1">4</text>
<text x="156.6" y="289.5">替代</text>
</g>
<g font-size="4.4" fill="#0000a0">
<text x="111.8" y="22.2" transform="rotate(-30 111.8 22.2)">5</text>
<text x="105" y="26.1" transform="rotate(-30 105 26.1)">2-</text>
<text x="107.3" y="41.8">131</text>
<text x="140.8" y="48" transform="rotate(86 140.8 48)">8.5</text>
<text x="171.2" y="45.5" transform="rotate(-4 171.2 45.5)">4</text>
<text x="178.7" y="50.3" transform="rotate(86 178.7 50.3)">5</text>
<text x="55.3" y="56.6" transform="rotate(-90 55.3 56.6)">479.9</text>
<text x="106.9" y="105.5" transform="rotate(-15 106.9 105.5)">8-</text>
<text x="114.5" y="103.5" transform="rotate(-15 114.5 103.5)">5</text>
<text x="50.9" y="119.8" transform="rotate(-90 50.9 119.8)">188</text>
<text x="109.5" y="116.6">243</text>
<text x="43.3" y="130.6" transform="rotate(-90 43.3 130.6)">642.7</text>
<text x="109.5" y="135.5">272</text>
<text x="167.8" y="132.5">参考I-I视图</text>
<text x="51.1" y="139.9" transform="rotate(-90 51.1 139.9)">272</text>
<text x="51.1" y="166.8" transform="rotate(-90 51.1 166.8)">37</text>
<text x="60.6" y="165.8" transform="rotate(-90 60.6 165.8)">10</text>
<text x="81.1" y="166">120</text>
<text x="81.1" y="172.3">308</text>
<text x="50.5" y="230.1">内表面</text>
</g>
<g font-size="4.4">
<text x="11.7" y="25.9">A</text>
<text x="206.7" y="25.9">A</text>
<text x="11.7" y="75.1">B</text>
<text x="206.7" y="75.1">B</text>
<text x="105.6" y="90.5">A</text>
<text x="168.1" y="109.8">I</text>
<text x="11.7" y="125.1">C</text>
<text x="206.7" y="125.1">C</text>
<text x="109" y="165.5">A</text>
<text x="11.7" y="175.1">D</text>
<text x="206.7" y="175.1">D</text>
<text x="7.3" y="217.9">零件代号</text>
<text x="206.7" y="225.1">E</text>
<text x="2.7" y="231">借(通)用件登记</text>
<text x="5.8" y="243.7">旧底图总号</text>
<text x="7.3" y="256.8">底图总号</text>
<text x="26.9" y="261.9">标记</text>
<text x="37.1" y="261.9">处数</text>
<text x="49.9" y="261.9">分区</text>
<text x="61.5" y="261.9">更改文件号</text>
<text x="80.4" y="261.9">签名</text>
<text x="91.5" y="261.9">年 月 日</text>
<text x="8.7" y="269.8">签 字</text>
<text x="28.3" y="268.9">设计</text>
<text x="66.9" y="268.9">标准化</text>
<text x="109.3" y="270.8">阶 段 标 记</text>
<text x="134" y="270.8">重量</text>
<text x="146.1" y="270.8">比例</text>
<text x="206.8" y="274.4">F</text>
<text x="28.3" y="276">校对</text>
<text x="67.6" y="276">工艺</text>
<text x="133.2" y="279.8">1.483</text>
<text x="146" y="279.8">1:10</text>
<text x="8.7" y="282.9">日 期</text>
<text x="28.4" y="283">审核</text>
<text x="28.3" y="290.4">批准</text>
<text x="107" y="289.5">共 张</text>
<text x="111.1" y="289.5">1</text>
<text x="120.3" y="289.5">第 张</text>
<text x="124.5" y="289.5">1</text>
<text x="132.1" y="289.5">版本</text>
<text x="34.2" y="296.1">1</text>
<text x="89.2" y="296.2">2</text>
<text x="139.2" y="296.2">3</text>
<text x="186.7" y="296.2">4</text>
</g>
<g font-size="4.2">
<text x="127.7" y="251.9">ABS</text>
<text x="166.8" y="260.7">三坛医疗科技</text>
</g>
<g font-size="4.1" fill="#0000a0">
<text x="158.8" y="30.6">I</text>
<text x="154.7" y="36.2">1 : 3</text>
<text x="157.9" y="88.4">A-A</text>
</g>
<g font-size="4.1">
<text x="168.5" y="271.1">MS001-A外壳1</text>
<text x="160.3" y="280.2">MS001-A.03.002SL.1.1</text>
</g>
<text font-size="2.3" x="166.8" y="263.6">Santa Medical Technology</text>
</svg>
